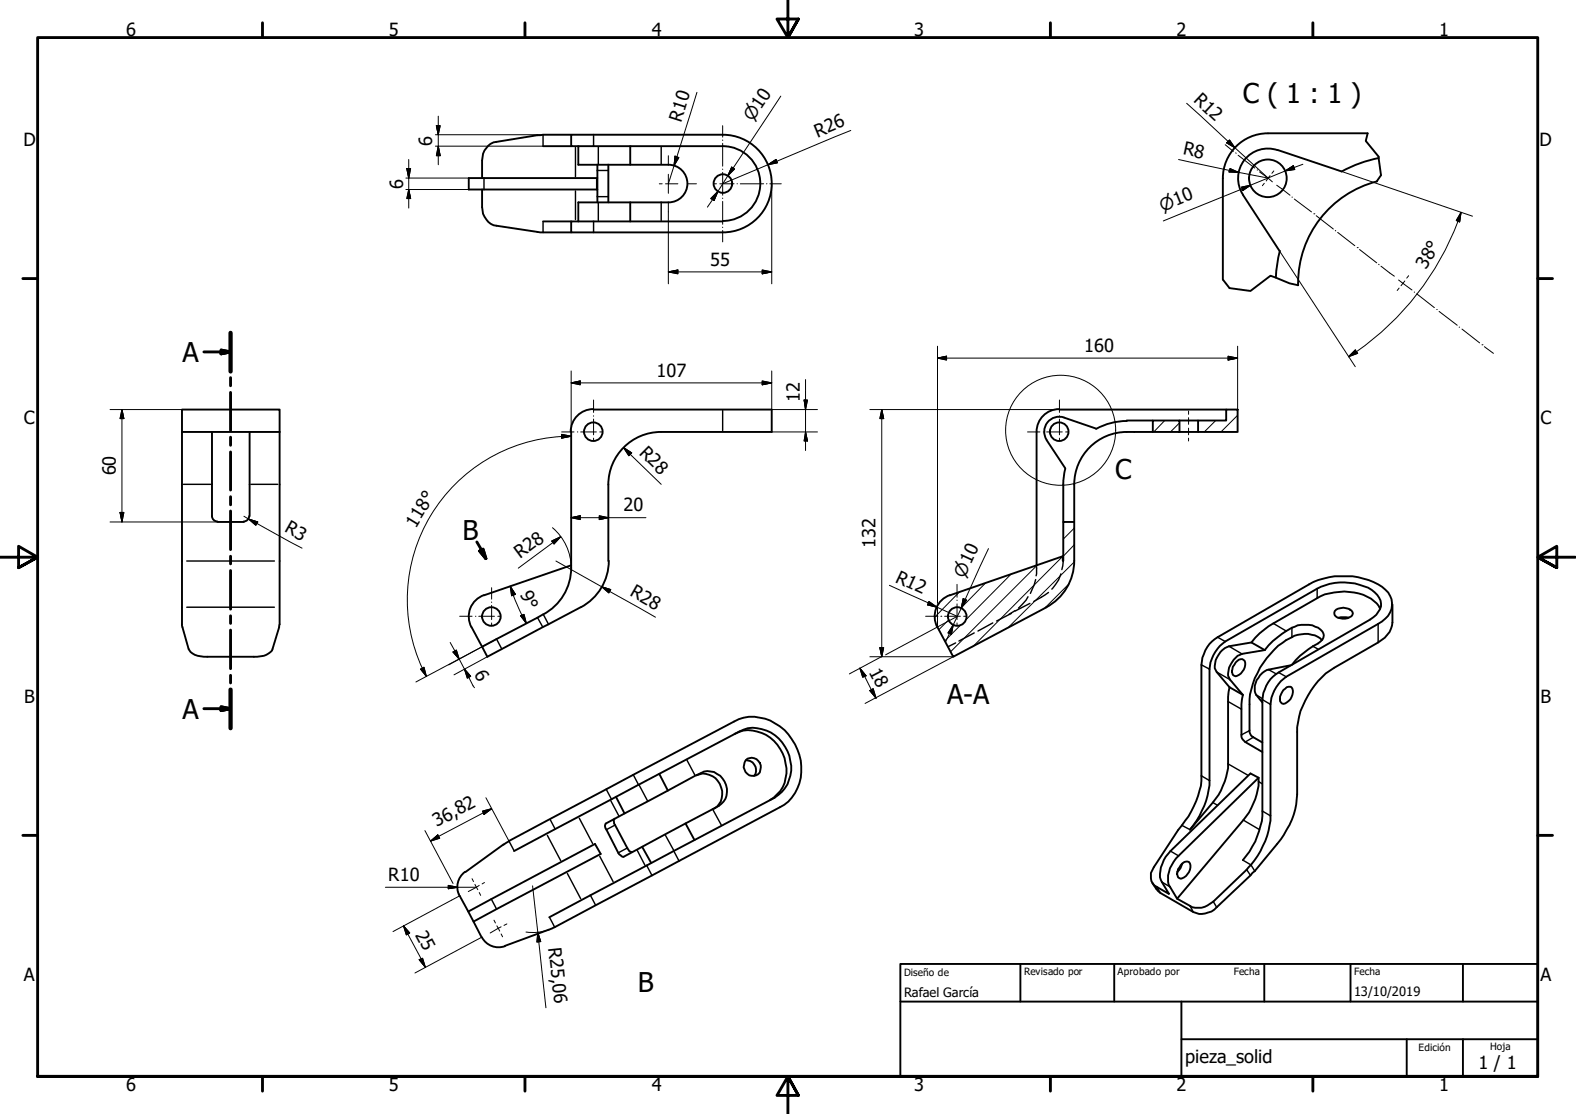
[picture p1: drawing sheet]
<svg xmlns="http://www.w3.org/2000/svg" width="420mm" height="297mm" viewBox="0 0 420 297" stroke-linecap="round" stroke-linejoin="round" font-family="sans-serif">
<!-- layer: Sombreado (ISO) -->
<g fill="none" stroke="#000" stroke-width=".27">
<path d="M310.5 112.1l-2.9 3.1M314.5 112.8l-2.5 2.4M319.5 112.1l-.1 .2M324.1 112.1l-3 3.1M327 109.2l-.1 .1M329.9 110.7l-4.4 4.5M283.6 139.2l-.1 .1M255.9 157.7l-6.7 6.9M262.8 155.4l-6.6 6.8M269.6 153l-12 12.2M276.5 150.7l-23.1 23.1M283.3 148.3l-24 24.2"/>
<path d="M285 155.7l-6.5 6.5M286.4 149.8l-17.5 17.4M286.4 145.3l-2.9 3M286.4 140.8l-2.9 2.9M252.9 165.3l-2.6 2.6M256 166.7l-4.2 4.2"/>
</g>
<!-- layer: Visible (ISO) -->
<g fill="none" stroke="#000" stroke-width=".51">
<path d="M144.8 39h7.5M152.3 35.9l-9 .2-11 1.7a4.9 4.9 0 0 0-3.8 5v4.7M154.2 39v4.9h24M168 39v4.9M192.7 35.9h-40.4v3.1h40.4M192.7 39a10 10 0 0 1 10 9.9 10 10 0 0 1-10 10M192.7 35.9a13 13 0 0 1 13 13 13 13 0 0 1-13 13.1M338 35.5a12 12 0 0 0-12 12M338.1 35.5h26.5M340.6 40l17.1 5.7a34 34 0 0 1 9.9-3.6M128.5 50.5v4.7a4.9 4.9 0 0 0 3.8 5l11.7 1.8h8.3M144.8 59h7.5"/>
<path d="M159.1 47.5h-34.1v3h34.1M159.3 47.5v3M159.3 43.9v10.1M162.2 43.9v10.1M168 54v5M178.2 54h-24v5M178.2 43.9a5 5 0 0 1 5.1 5 5 5 0 0 1-5.1 5.1M192.7 59h-40.4v3h40.4M326 47.5v27M331.3 51.9l9.8 15M340.6 40a7.9 7.9 0 0 0-8.9 2.7 7.9 7.9 0 0 0-.3 9.2M367.1 48.4a28 28 0 0 0-21 27.1"/>
<path d="M341.2 66.9l-.7 3.1-.4 4M346.1 75.6v.5M48.5 115.2h26v51.3l-1.9 6.6a4.3 4.3 0 0 1-4 2h-14.2a4.4 4.4 0 0 1-4.1-2l-1.8-6.2zM48.5 115.2v-6h26v6M56.5 115.2v22.5M66.5 115.2v22.5M152.3 115.2v36.3M158.2 109.1a6 6 0 0 0-6.1 6M158.2 109.2h47.5v6h-29.4M176.2 115.2a14 14 0 0 0-14 14M276.4 115.2v35.5M279 117.3l5 7.5"/>
<path d="M282.4 109.1a6 6 0 0 0-6 6M282.4 109.2h44.5M283.7 111.3a4 4 0 0 0-4.5 1.4 4 4 0 0 0-.2 4.6M283.7 111.4l8.5 2.9M300.4 112.1h6.9M300.4 115.2h6.9M300.4 115.2a14 14 0 0 0-14 14M300.4 112.3a17 17 0 0 0-8.2 2.1M307.3 112.1h7.2v3.1h-7.2zM314.5 112.1h4.9M314.5 115.2h4.9M319.4 112.1h7.5v-2.9h3v6h-10.5z"/>
<path d="M56.5 137.6a1.46 1.46 0 0 0 1.5 1.5M58 139.2h7M66.4 137.6a1.46 1.46 0 0 1-1.4 1.5M162.2 129.1v20.5M283.5 129.1v10.1M284 124.9l-.4 2.5-.1 1.8M286.4 129.1v10.1M129 158.7a6 6 0 0 0-3.3 8.5l2.8 5.3M152.3 151.4a14 14 0 0 1-7.5 12.4M152.3 150.7l-23.3 8M162.3 149.5a14 14 0 0 1-7.4 12.4l-25 13.2-1.4-2.6 16.3-8.7M253.2 158.7a6 6 0 0 0-3.3 8.5"/>
<path d="M283.3 148.3v1.2M283.3 148.3l-30.1 10.4M283.5 149.6v-10.4h2.9v10.4a14 14 0 0 1-7.5 12.3M279 161.9l-24.9 13.2-4.2-7.9M322.5 171.7l2.1-1.8 24.4-14.1a20.3 20.3 0 0 1 19.4 .6 5.3 5.3 0 0 1 0 9.3l-25.5 14.8a9.9 9.9 0 0 0-4.2 7.3v29.7a23 23 0 0 1-6.3 14.4l-8.9 8.5-.8 .5a4.8 4.8 0 0 1-5.5 .6l-3.4-1.9-1.9-3.1a4.5 4.5 0 0 1-.2-4l.2-1 1.7-2.7 21.9-21.4-2.1-1.2-21.4 20.7a10 10 0 0 0-2.8 7l.6 1.3 1.9 3.2-3.3-1.9a3.5 3.5 0 0 1-.8-5.2l6.5-10a25.2 25.2 0 0 0 6.2-13.2v-30.8a11 11 0 0 1 2.2-5.6zM329.8 176.3a1.2 1.2 0 0 1 1.6-.5 1.2 1.2 0 0 1 .6 1.5 3.8 3.8 0 0 1-2.6 3 1.23 1.23 0 0 1-.9-1.9l.2-.6zM337.2 173.3a21.5 21.5 0 0 1 8.7-6.6l1.1-.1a6 6 0 0 1 5.6 1.8 2.16 2.16 0 0 1-1.2 3.2l-2.5 1.5a17.1 17.1 0 0 0-4.5 4.2M337.2 173.3l-6.1 1.1a6.3 6.3 0 0 0-3.7 5.8l.5 1 3.4 4.1M337.2 173.3l-3.6-2-5.9 1a6.1 6.1 0 0 0-3.9 5.9l.6 1 3.4 4M344 177.4l-5.8 1.1a5.9 5.9 0 0 0-3.7 5.8l.4 1 1.6 2M352.4 170.7a6.9 6.9 0 0 0-8-.8 19.9 19.9 0 0 0-9.1 9.5 18.1 18.1 0 0 0-2.2 8.4v7.4a1.83 1.83 0 0 0 1 1.4l2.4 1.4M355.9 162.9a3.2 3.2 0 0 1 4.7 .3 1.04 1.04 0 0 1-.8 1.4 3.5 3.5 0 0 1-3.9-.5z"/>
<path d="M356.9 164.7h2.6M367.9 162.3a8.7 8.7 0 0 0-7-4.3 17.5 17.5 0 0 0-8.9 1l-13.8 8a18.3 18.3 0 0 0-4.6 4.3M371.2 161.1v4.9a6.4 6.4 0 0 1-3.8 5.3l-11.7 6.7a21.8 21.8 0 0 0-9.4 13.1l-.5 2.8v17.9a19.9 19.9 0 0 1-3.5 10.8l-1.8 2.4a117.1 117.1 0 0 1-16.1 16.9 5.5 5.5 0 0 1-6.3 1.3l-8.7-5.1-.7-.5-1.5-2.2M195.8 195.7a9 9 0 0 1 10.6 1.9 11.2 11.2 0 0 1 2.3 12.3 11 11 0 0 1-3.5 3.4M327.8 183.2l-.4 2.6v17.9a17.1 17.1 0 0 1-4.1 10.3l-6.1 7.2a21.4 21.4 0 0 0 5.3-13.1v-29.7a9.9 9.9 0 0 1 4.1-7.3l24.6-14.1a15.4 15.4 0 0 1 14.6 .3 4.4 4.4 0 0 1 2.1 5.1 6 6 0 0 1-2.6 2.8l-24.4 14.1a9 9 0 0 0-4.4 7.2v29.8a13.6 13.6 0 0 1-1.3 6.7l-.6 1.4a21 21 0 0 1-3.3 4.9M327.8 183.2l3.5 2.1M331.3 185.3l-.3 2.5v8.1a1.98 1.98 0 0 0 1 2l4.5 2.6M342.1 184a1.91 1.91 0 0 1 1.9-.9 2.02 2.02 0 0 1 .3 2.8l-.8 1a1.39 1.39 0 0 1-2 .4 2.86 2.86 0 0 1 .6-3.3zM161.4 219.7l25.5-13.6a4.6 4.6 0 0 1 5.8 1.5 4.9 4.9 0 0 1-1.1 7.3l-25.4 13.6-.5-.2-.9-.9-3.1-6.2a1.36 1.36 0 0 1-.3-1.5zM163.8 218.3l-.2 .5 .1 .8 3.6 6.6 .5 .7 .7 .3M164.2 212.5l2.3 4.4M175.8 206.4l2.3 4.4"/>
<path d="M182.8 219.6l2.4 4.4M185.7 206.7a4.6 4.6 0 0 1 5.7 1.6 5 5 0 0 1-1 7.3M198.8 202.8a2.39 2.39 0 0 1 3-.3 2.39 2.39 0 0 1 .9 2.8 2.06 2.06 0 0 1-3.4 1.1 2.51 2.51 0 0 1-.5-3.6zM198.9 202.7a2.67 2.67 0 0 1 2.1 4.2M335.5 207.4a16.9 16.9 0 0 1-4 11.3l-17.7 20.9M122.6 238.9l5.8 11M124 232.5a5 5 0 0 0-1.5 6.4M134.2 225.2l-10.1 7.3M135.6 224.3l60.1-31.9a11 11 0 0 1 12.2 1.3 14 14 0 0 1 4.1 17.7 8.8 8.8 0 0 1-4.1 3.9l-60.1 32M135.7 224.3l-1.5 .9M137 226.9l60.1-31.8a9.1 9.1 0 0 1 10.5 1.9 11.1 11.1 0 0 1 2.3 12.2 9.9 9.9 0 0 1-3.4 3.5l-60.1 31.9M171.2 225.8l2.4 4.3"/>
<path d="M314.8 230.6a1.42 1.42 0 0 1 2.4-.4 3.4 3.4 0 0 1-2.4 4.1 1.23 1.23 0 0 1-.9-1.9l.2-.6zM315.2 230.2a4 4 0 0 1-1.4 2.3M124.8 243.1l33.8-18.1 1.5 2.7-33.9 18M128.5 249.9a5 5 0 0 0 6.1 2.4M146.3 247.9l-11.7 4.3M147.9 247.2l-1.5 .7"/>
<circle cx="192.7" cy="48.9" r="2.48"/>
<circle cx="338" cy="47.5" r="5"/>
<circle cx="158.2" cy="115.1" r="2.48"/>
<circle cx="282.4" cy="115.1" r="2.48"/>
<circle cx="131" cy="164.4" r="2.48"/>
<circle cx="255.2" cy="164.4" r="2.48"/>
</g>
<!-- layer: Visible fina (ISO) -->
<g fill="none" stroke="#000" stroke-width=".38">
<path d="M144.8 36.2v2.6M153.4 39.4v7.7M158.2 36.2v2.6M159.5 39.2v4.6M176.3 39.2v4.6M129 47.6v2.7M144.8 59.2v2.6M153.4 50.9v7.6M158.2 59.2v2.6M159.4 45.5h2.7M159.4 52.4h2.7M159.5 54.2v4.6"/>
<path d="M176.3 54.2v4.6M192.7 109.5v5.3M48.9 129.1h7.2M66.9 129.1h7.1M49.8 149.6h23.4M351.2 157v2.5M49.8 161.9h23.4M132.5 170.5l1.2 2.5M143.4 164.8l1.3 2.3M144.9 163.9l1.3 2.5M320.3 177.3l2.2 1.1M324.4 179.2l3.5 2"/>
<path d="M324.6 169.9l2 1.2M327.7 172.3l3.4 2.1M338.2 178.5l2 1.2M339.5 166.2l3.4 2.1M340.9 179.3l2 1.2M344.4 167.4v2.5M350 172.3l1.4 .8M367.4 166.4v4.9M327.4 187.1l3.6 2M333.1 194.8l-2.1 1.1M334.1 196.6l-2.1 1.3M334.9 185.3l1.6 1"/>
<path d="M336.5 186.5l2.2 1.3M146.7 218.6l1.3 2.4M154.4 218.2l3.6 6.7M161.7 210.6l1.2 2.4M162.8 213.5l2.2 4M168.9 206.7l1.3 2.5M170.4 209.4l2.2 4.1M183.1 202.7l2.2 4M190.1 216l2.2 3.9M320.3 206.9l2.2 1.2M323.3 214l1.3 .7M327.4 203.7l5.3 3"/>
<path d="M331.5 218.7l4.3 2.5M335.5 208.4l1 .6M336.5 216.3l2.2 1.2M131.1 239.9l1.2 2.4M135.8 224.4l1.2 2.4M145.9 222.7l3.6 6.8M151.3 232.9l3.5 6.7M157.5 238.9l1.2 2.4M159.9 228.3l3.5 6.8M163.8 220.1l-2.1 1.1M167.1 226.2l-2.1 1.1M169.9 226.8l2.1 3.9"/>
<path d="M172.5 230.9l1.2 2.4M177.4 222.7l2.2 4M179.7 227.1l1.3 2.4M308.4 236.5l1 1.6M309.8 235.2l2.1 1.3M312 226.9l2.2 1.3M315.1 220.1l2.1 1.1M331.3 229.3l2.2 1.3 1 1.7M332.4 231.9l1 1.5M146.6 244.7l1.2 2.4M317.2 241.5l.9 1.7M323.5 240.4l.9 1.5"/>
</g>
<!-- layer: Oculto (ISO) -->
<g fill="none" stroke="#000" stroke-width=".38">
<path d="M274.1 159.1l-.5 .9-2.1 2.2M276.1 154.5l-.4 1.4-1 2.3M276.4 151.2l-.2 2.3M276.4 150.7v.3M279.5 158l-3.9 2.4M282.8 153a8.9 8.9 0 0 1-2.4 4.1M283.5 149.6l-.4 2.3M254.8 171.4l-2.1 1.1M259.7 168.8l-4 2.1M264.7 166.1l-4 2.2M269.6 163.6l-3.9 2M270.6 162.8l-1.6 1"/>
<path d="M274.6 160.9l-4 2"/>
</g>
<path d="M364.6 35.5l-.5 2.1 3.4 4.2 .7 4.9-1.2 1.7M326 74.5l1.8 2.3 5.6 .8 5.3-4.1 5.1 2.1 2.3 .5" fill="none" stroke="#000" stroke-width=".51"/>
<g fill="none" stroke="#000" stroke-width=".76">
<path d="M54.4 93.8h7.1M58.9 93.3l2.6 .5-2.6 .5zM61.5 88.8v10.2M61.5 100.7v2.2M61.5 104.6v10.2M61.5 116.6v2.1M61.5 120.5v10.2M61.5 132.4v2.2M61.5 136.3v10.2M61.5 148.3v2.1M61.5 152.1v10.3M127.1 144.5l2.4 4.5"/>
<path d="M127.9 146.9l.9-.5 .7 2.6zM61.5 164.2v2M61.5 168v10.3M54.4 189h7.1M58.9 188.5l2.6 .5-2.6 .5zM61.5 180.1v2M61.5 183.9v10.3"/>
</g>
<path d="M61.5 88.8v10.2M61.5 183.9v10.3" fill="none" stroke="#000" stroke-width="1.1"/>
<path d="M58.9 94.3l2.6-.5zM58.9 93.3l2.6 .5-2.6 .5zM127.9 146.9l1.6 2.1zM127.9 146.9l.9-.5 .7 2.6zM58.9 189.5l2.6-.5zM58.9 188.5l2.6 .5-2.6 .5z" fill="#000" stroke="#000" stroke-width=".76"/>
<!-- layer: Contorno de detalle (ISO) -->
<circle cx="282.8" cy="114.7" r="14.7" fill="none" stroke="#000" stroke-width=".27"/>
<!-- layer: Borde (ISO) -->
<g fill="none" stroke="#000" stroke-width=".76">
<path d="M210.1 0v10l-3-4.9h5.8l-2.8 4.9 2.8-4.9M70 6.1v3.9M140 6.1v3.9M280 6.1v3.9M350 6.1v3.9M6.1 74.3h3.9M410 74.3h3.9M0 148.6h10l-5-2.9v5.7l5-2.8-5 2.8M420 148.6h-10l5-2.9v5.7l-5-2.8 5 2.8M6.1 222.7h3.9M410 222.7h3.9M10 287v-277h400v277h-400h400"/>
<path d="M70 287v3.9M140 287v3.9M212.9 292.1l-2.8-5.1 2.8 5.1h-5.8l3-5.1v10M280 287v3.9M350 287v3.9"/>
</g>
<path d="M240 257h170v30h-170zM272 257v10.1M297.1 257v10.1M337.1 257v10.1M360 257v10.1M390 257v10.1M240 267.1h170M315 277.1h95M315 267.1v19.9M375 277.1v9.9M390 277.1v9.9" fill="none" stroke="#000" stroke-width=".51"/>
<!-- layer: Marca de centro (ISO) -->
<g fill="none" stroke="#000" stroke-width=".27">
<path d="M192.7 33.5v3.1M192.7 37.3v.2M192.7 38.2v6.1M175.8 49h.7M177.4 49h3.3M178.2 41.5v2.4M178.2 46.5v5M178.2 54v2.5M183.3 49h2.4M190.2 49h.8M191.9 49h3.8M192.7 45.1v.1"/>
<path d="M192.7 46v6.1M192.7 52.8v.1M192.7 53.7v6.1M196.5 49h.1M197.4 49h6.2M204.3 49h.2M205.2 49h3.1M337.1 48.9l-.6 .6M338.6 46.8l-1 1.4M339.6 45.6l-.5 .6M192.7 60.6v.1M192.7 61.5v3"/>
<path d="M373 76.8l-.5 .7M374.5 74.9l-1 1.3M375.5 73.5l-.5 .7M149.7 115.2h3.3M153.9 115.2h.2M154.8 115.2h4.2M158.2 106.7v3.3M158.2 110.9v.1M158.2 111.7v4.2M158.2 116.8v.8M159.9 115.2h.8M273.9 115.2h3.3"/>
<path d="M278.1 115.2h.2M279 115.2h4.2M282.4 106.7v3.3M282.4 110.9v.1M282.4 111.7v4.2M282.4 116.8v.8M284.1 115.2h.8M131.1 156.7v3.1M255.1 155.8v3.4M122.6 164.3h3.3M126.7 164.3h.2M127.6 164.3h4.2"/>
<path d="M131.1 160.5v.1M131.1 161.4v3.8M131.1 166.1v.8M132.7 164.3h.8M246.8 164.3h3.3M250.8 164.3h.3M251.8 164.3h4.2M255.1 160v.1M255.1 161v4.2M255.1 166.1v.8M256.9 164.3h.8M122.6 238.9l-2.2 1.1"/>
<path d="M125.9 234.3l.3 .8M126.6 235.8l.4 .8M127 236.6l-2.2 1.1M127 236.6l.4 .6M127.8 236.1l-.8 .5M127.8 238l.3 .7M129.2 235.3l-.7 .4M128.4 249.9l-2.2 1.2M131.7 245.3l.4 .8M132.5 246.9l.3 .6M132.8 247.5l-2.1 1.3M132.8 247.5l.4 .8"/>
<path d="M133.6 247.1l-.8 .4M133.6 249l.4 .8M135.1 246.4l-.7 .3"/>
</g>
<!-- layer: Eje (ISO) -->
<g fill="none" stroke="#000" stroke-width=".27">
<path d="M326.6 38.6l2.2 1.8M329.4 40.8l.2 .1M330.1 41.4l4.4 3.4M335.2 45.3h.1M335.8 45.8l3.4 2.7M340.4 49.4l3.5 2.7M344.4 52.6h.2M345.1 53.1l4.5 3.4M350.3 57h.1M350.9 57.5l4.6 3.6M356 61.5l.1 .1M356.6 62l4.6 3.5"/>
<path d="M361.8 66h.1M362.5 66.5l4.5 3.6M367.5 70.5l.2 .1M368.2 71l3.5 2.6M372.9 74.7l3.5 2.6M377.1 77.8v.2M377.7 78.3l4.7 3.7M383 82.5h.2M383.7 83l4.8 3.7M389 87.2h.1M389.8 87.7l4.7 3.7M395.1 91.9h.1"/>
<path d="M395.7 92.4l2.4 1.8M316.9 109.6v.9M316.9 111.4v1.7M316.9 114.2v1.7M316.9 116.8v.8"/>
</g>
<!-- layer: Cota (ISO) -->
<g fill="none" stroke="#000" stroke-width=".27">
<path d="M116.1 39h28.7M116.1 35.9h28.7M116.3 33.5h1l-.5 2.4zM116.8 39l.5 2.5h-1zM116.8 31v12.9M185.8 24.6l-7.6 24.4M208.2 25.6l-19.6 29.6M226.8 34.8l-34.1 14.2M316.4 27.5l21.7 20-23.9-5M327.8 37.3l1.4 2.1-2.2-1.3zM108.2 47.5h16.8M108.2 50.5h16.8"/>
<path d="M108.5 44.9h1l-.5 2.6zM109 50.5l.5 2.4h-1zM109 42.5v13M178.2 56.5v19.2M180 41.6l1 .4-1.3 2.2zM189.5 52.9l1.9-1.9-1 2.5zM195.1 44.6l.7 .5-1.7 1.7zM204.7 43.9l2.2-1.4 .4 .9zM205.7 49.1v26.6M327.9 44.9l2.3 1.1-2.5-.2zM331 49.9l2.4-.5-2.1 1.4zM342.6 45.6l2.2-1.4 .4 1z"/>
<path d="M347.3 43.8l-37.2 15.1M357.6 45.7l35 11.9M388.7 59a74.2 74.2 0 0 1-29.2 36.1M389.5 56.6l-.4 2.6-.9-.4zM389.5 56.6l-.9 2.4M178.2 72.5l2.5-.5v1zM178.2 72.5h27.5M203.2 72l2.5 .5-2.5 .5zM341.1 66.9l20.2 30.9M152.3 98.9v16.1M205.7 98.9v10.3h12.2M249.9 95.5l2.4-.5v1z"/>
<path d="M249.9 95.5h80M249.9 92.3v68.6M327.4 95l2.5 .5-2.5 .5zM329.9 92.3v16.9M359.5 95.1l1.8-1.8 .6 .9zM29.3 109.2h19.2M32.5 109.2l.5 2.4h-1zM32.5 109.2v30M149.7 116.4a43.6 43.6 0 0 0-37.1 61.8M149.7 115.8l2.6 .5-2.6 .5zM149.7 116.3h2.6M152.3 102.1l2.4-.5v1z"/>
<path d="M152.3 102.1h53.4M166.2 119.4l2.2 1.4-.8 .7zM166.2 119.4l10.1 9.7M203.2 101.6l2.5 .5-2.5 .5zM205.7 115.2h12.2M214.4 106.7h.9l-.5 2.5zM214.8 115.2l.5 2.4h-.9zM214.8 101.2v18.9M231.9 109.2h50.4M235.1 109.2l.5 2.4h-1zM235.1 109.2v65.9M282.4 109.2h34.5"/>
<path d="M29.3 139.2h28.7M32 136.6h1l-.5 2.6zM65 137.7l15.5 8.5M66.3 138.4l2.4 .8-.5 .9zM152.3 138l2.4-.5v1zM152.3 138h19.9M159.8 137.5l2.4 .5-2.4 .5zM136 156.3l1.4 2.2-1 .4zM136 156.3l.9 2.3M136.8 158.7l2.3 5.3M147.1 144.3l2.4-1.2-1.8 1.9zM147.3 140.7a14 14 0 0 1 5 10.7"/>
<path d="M148.2 149.6l26.6 15M149.5 143.1l-11.3 8.4M160.4 156.4l2.4 .8-.5 .9zM237.1 156.1l18 8.2M256.8 159.6l.9 .4-1.4 2.2zM263.5 146.3l-11.4 24.9M112.1 178.4l.9-.5 .7 2.4zM112.6 178.2l1.1 2.1M120 171.3l6.5 12.1M120.8 173.8l.9-.5 .7 2.5zM123.8 178.4l1.7 1.9-.9 .5zM128.5 172.5l-8.9 4.8"/>
<path d="M129.9 175.1l-8.9 4.8M132.3 170.4l-21.4 11.4M138.8 164.2l.9-.4 .6 2.4zM139.2 163.9l1.1 2.3M229.2 178.2l1.7 2-.9 .4zM229.2 178.2l4.4 8M231.9 175.1h22.2l-23.5 12.5M234.6 172.7h1l-.5 2.4zM235.2 175l-8.8 4.7M247.6 160.4l2.2 1.5-2.5-.6zM249.9 161.3v3M249.9 164.5v2.7"/>
<path d="M254.1 166.6l-.5 2.5-.9-.3zM255 164.5l-18.9 10.1M231.9 184.1l.9-.5 .8 2.6zM128.7 216.3l2.4-.7-2.1 1.6zM129.5 212.7l6.3 11.7M131.1 215.6l-16.3 8.7M102.7 236.6h24.3M113.3 221.5l7.5 14.1M114.8 224.3l1.9-1.7 .5 .9zM119.5 236.1l2.5 .5-2.5 .4zM121.9 237.5l.7 1.2M142 236.2l3.5 32.5"/>
<path d="M107.6 246.9l1.6 1.9-.9 .5zM107.6 246.9l5.8 11M111.8 255.9l.8-.4 .8 2.4zM120.4 240l-15.6 8.4M126.2 251.1l-15.6 8.3M143.4 248.7l.7 2.4-1 .1zM146.4 247.9a12.5 12.5 0 0 1-6.2 .6"/>
</g>
<g fill="#000" stroke="#000" stroke-width=".27">
<path d="M116.3 33.5l.5 2.4zM116.3 33.5h1l-.5 2.4zM327 38.1l2.2 1.3zM327.8 37.3l1.4 2.1-2.2-1.3zM108.5 44.9l.5 2.6zM108.5 44.9h1l-.5 2.6zM109 50.5l.5 2.4zM109 50.5l.5 2.4h-1zM116.8 39l.5 2.5zM116.8 39l.5 2.5h-1zM180 41.6l-.3 2.6zM180 41.6l1 .4-1.3 2.2z"/>
<path d="M191.4 51l-1 2.5zM189.5 52.9l1.9-1.9-1 2.5zM195.1 44.6l-1 2.2zM195.1 44.6l.7 .5-1.7 1.7zM204.7 43.9l2.2-1.4zM204.7 43.9l2.2-1.4 .4 .9zM327.7 45.8l2.5 .2zM327.9 44.9l2.3 1.1-2.5-.2zM331.3 50.8l2.1-1.4zM331 49.9l2.4-.5-2.1 1.4zM342.6 45.6l2.2-1.4zM342.6 45.6l2.2-1.4 .4 1z"/>
<path d="M389.5 56.6l-.4 2.6zM389.5 56.6l-.4 2.6-.9-.4zM178.2 72.5l2.5-.5zM178.2 72.5l2.5-.5v1zM203.2 73l2.5-.5zM203.2 72l2.5 .5-2.5 .5zM249.9 95.5l2.4-.5zM249.9 95.5l2.4-.5v1zM327.4 96l2.5-.5zM327.4 95l2.5 .5-2.5 .5zM361.3 93.3l-1.8 1.8zM359.5 95.1l1.8-1.8 .6 .9z"/>
<path d="M32.5 109.2l.5 2.4zM32.5 109.2l.5 2.4h-1zM149.7 116.8l2.6-.5zM149.7 115.8l2.6 .5-2.6 .5zM152.3 102.1l2.4-.5zM152.3 102.1l2.4-.5v1zM203.2 102.6l2.5-.5zM203.2 101.6l2.5 .5-2.5 .5zM214.4 106.7l.4 2.5zM214.4 106.7h.9l-.5 2.5zM214.8 115.2l.5 2.4zM214.8 115.2l.5 2.4h-.9z"/>
<path d="M235.1 109.2l.5 2.4zM235.1 109.2l.5 2.4h-1zM32 136.6l.5 2.6zM32 136.6h1l-.5 2.6zM66.3 138.4l2.4 .8zM66.3 138.4l2.4 .8-.5 .9zM152.3 138l2.4-.5zM152.3 138l2.4-.5v1zM159.8 138.5l2.4-.5zM159.8 137.5l2.4 .5-2.4 .5zM166.2 119.4l2.2 1.4zM166.2 119.4l2.2 1.4-.8 .7z"/>
<path d="M136 156.3l1.4 2.2zM136 156.3l1.4 2.2-1 .4zM149.5 143.1l-1.8 1.9zM147.1 144.3l2.4-1.2-1.8 1.9zM160.4 156.4l2.4 .8zM160.4 156.4l2.4 .8-.5 .9zM256.8 159.6l-.5 2.6zM256.8 159.6l.9 .4-1.4 2.2zM112.1 178.4l1.6 1.9zM112.1 178.4l.9-.5 .7 2.4zM120.8 173.8l1.6 2zM120.8 173.8l.9-.5 .7 2.5z"/>
<path d="M138.8 164.2l1.5 2zM138.8 164.2l.9-.4 .6 2.4zM234.6 172.7l.5 2.4zM234.6 172.7h1l-.5 2.4zM247.3 161.3l2.5 .6zM247.6 160.4l2.2 1.5-2.5-.6zM254.1 166.6l-.5 2.5zM254.1 166.6l-.5 2.5-.9-.3zM123.8 178.4l1.7 1.9zM123.8 178.4l1.7 1.9-.9 .5zM229.2 178.2l1.7 2zM229.2 178.2l1.7 2-.9 .4z"/>
<path d="M231.9 184.1l1.7 2.1zM231.9 184.1l.9-.5 .8 2.6zM129 217.2l2.1-1.6zM128.7 216.3l2.4-.7-2.1 1.6zM114.8 224.3l1.9-1.7zM114.8 224.3l1.9-1.7 .5 .9zM119.5 237l2.5-.4zM119.5 236.1l2.5 .5-2.5 .4zM107.6 246.9l1.6 1.9zM107.6 246.9l1.6 1.9-.9 .5zM111.8 255.9l1.6 2zM111.8 255.9l.8-.4 .8 2.4z"/>
<path d="M143.4 248.7l.7 2.4zM143.4 248.7l.7 2.4-1 .1z"/>
</g>
<g font-size="7.2">
<text x="331.3" y="27.5">C ( 1 : 1 )</text>
<text x="48.6" y="96.5">A</text>
<text x="297.3" y="127.7">C</text>
<text x="123.3" y="144">B</text>
<text x="48.6" y="191.6">A</text>
<text x="252.5" y="187.8">A-A</text>
<text x="170.1" y="264.5">B</text>
</g>
<g font-size="4.8">
<text x="33.7" y="9.6">6</text>
<text x="103.6" y="9.6">5</text>
<text x="173.7" y="9.6">4</text>
<text x="243.7" y="9.6">3</text>
<text x="313.7" y="9.6">2</text>
<text x="383.7" y="9.6">1</text>
<text x="318" y="26.9" transform="rotate(43 318 26.9)">R12</text>
<text x="181.6" y="32.8" transform="rotate(-73 181.6 32.8)">R10</text>
<text x="6.2" y="39">D</text>
<text x="115.2" y="38.8" transform="rotate(-90 115.2 38.8)">6</text>
<text x="217.9" y="36.7" transform="rotate(-23 217.9 36.7)">R26</text>
<text x="315.2" y="41.1" transform="rotate(12 315.2 41.1)">R8</text>
<text x="410.5" y="39">D</text>
<text x="107.4" y="50.3" transform="rotate(-90 107.4 50.3)">6</text>
<text x="189.4" y="70.9">55</text>
<text x="380.2" y="72" transform="rotate(-60 380.2 72)">38°</text>
<text x="289.1" y="93.8">160</text>
<text x="175" y="100.6">107</text>
<text x="213.2" y="107.3" transform="rotate(-90 213.2 107.3)">12</text>
<text x="6.3" y="113.1">C</text>
<text x="410.7" y="113.1">C</text>
<text x="170.2" y="121" transform="rotate(44 170.2 121)">R28</text>
<text x="30.9" y="126.7" transform="rotate(-90 30.9 126.7)">60</text>
<text x="166.2" y="136.4">20</text>
<text x="75.7" y="141.7" transform="rotate(29 75.7 141.7)">R3</text>
<text x="110.9" y="141" transform="rotate(-59 110.9 141)">118°</text>
<text x="138.7" y="149.1" transform="rotate(-37 138.7 149.1)">R28</text>
<text x="233.4" y="146" transform="rotate(-90 233.4 146)">132</text>
<text x="238.5" y="155.1" transform="rotate(25 238.5 155.1)">R12</text>
<text x="138.6" y="158.5" transform="rotate(66 138.6 158.5)">9°</text>
<text x="167.8" y="158.7" transform="rotate(29 167.8 158.7)">R28</text>
<text x="126.4" y="179.7" transform="rotate(62 126.4 179.7)">6</text>
<text x="231.5" y="179.1" transform="rotate(62 231.5 179.1)">18</text>
<text x="6.5" y="187.4">B</text>
<text x="410.7" y="187.4">B</text>
<text x="116.5" y="220.6" transform="rotate(-28 116.5 220.6)">36,82</text>
<text x="103.5" y="234.9">R10</text>
<text x="110.6" y="249.3" transform="rotate(62 110.6 249.3)">25</text>
<text x="146.2" y="252.8" transform="rotate(84 146.2 252.8)">R25,06</text>
<text x="6.3" y="261.6">A</text>
<text x="410.7" y="261.6">A</text>
<text x="316" y="283.3">pieza_solid</text>
<text x="394.2" y="285">1 / 1</text>
<text x="33.7" y="290.9">6</text>
<text x="103.6" y="290.9">5</text>
<text x="173.7" y="290.9">4</text>
<text x="243.7" y="290.9">3</text>
<text x="313.7" y="290.9">2</text>
<text x="383.7" y="290.9">1</text>
</g>
<g font-size="4.6">
<text x="200.7" y="32.6" transform="rotate(-57 200.7 32.6)">⌀10</text>
<text x="309.9" y="56.5" transform="rotate(-22 309.9 56.5)">⌀10</text>
<text x="257.2" y="154.3" transform="rotate(-65 257.2 154.3)">⌀10</text>
</g>
<g font-size="3.4">
<text x="241" y="265.9">Rafael García</text>
<text x="361.1" y="265.5">13/10/2019</text>
</g>
<g font-size="2.7">
<text x="241" y="260.2">Diseño de</text>
<text x="273" y="260.1">Revisado por</text>
<text x="297.9" y="260.1">Aprobado por</text>
<text x="328.9" y="260.1">Fecha</text>
<text x="361.1" y="260.1">Fecha</text>
<text x="378.2" y="280.3">Edición</text>
<text x="397.3" y="280">Hoja</text>
</g>
</svg>
